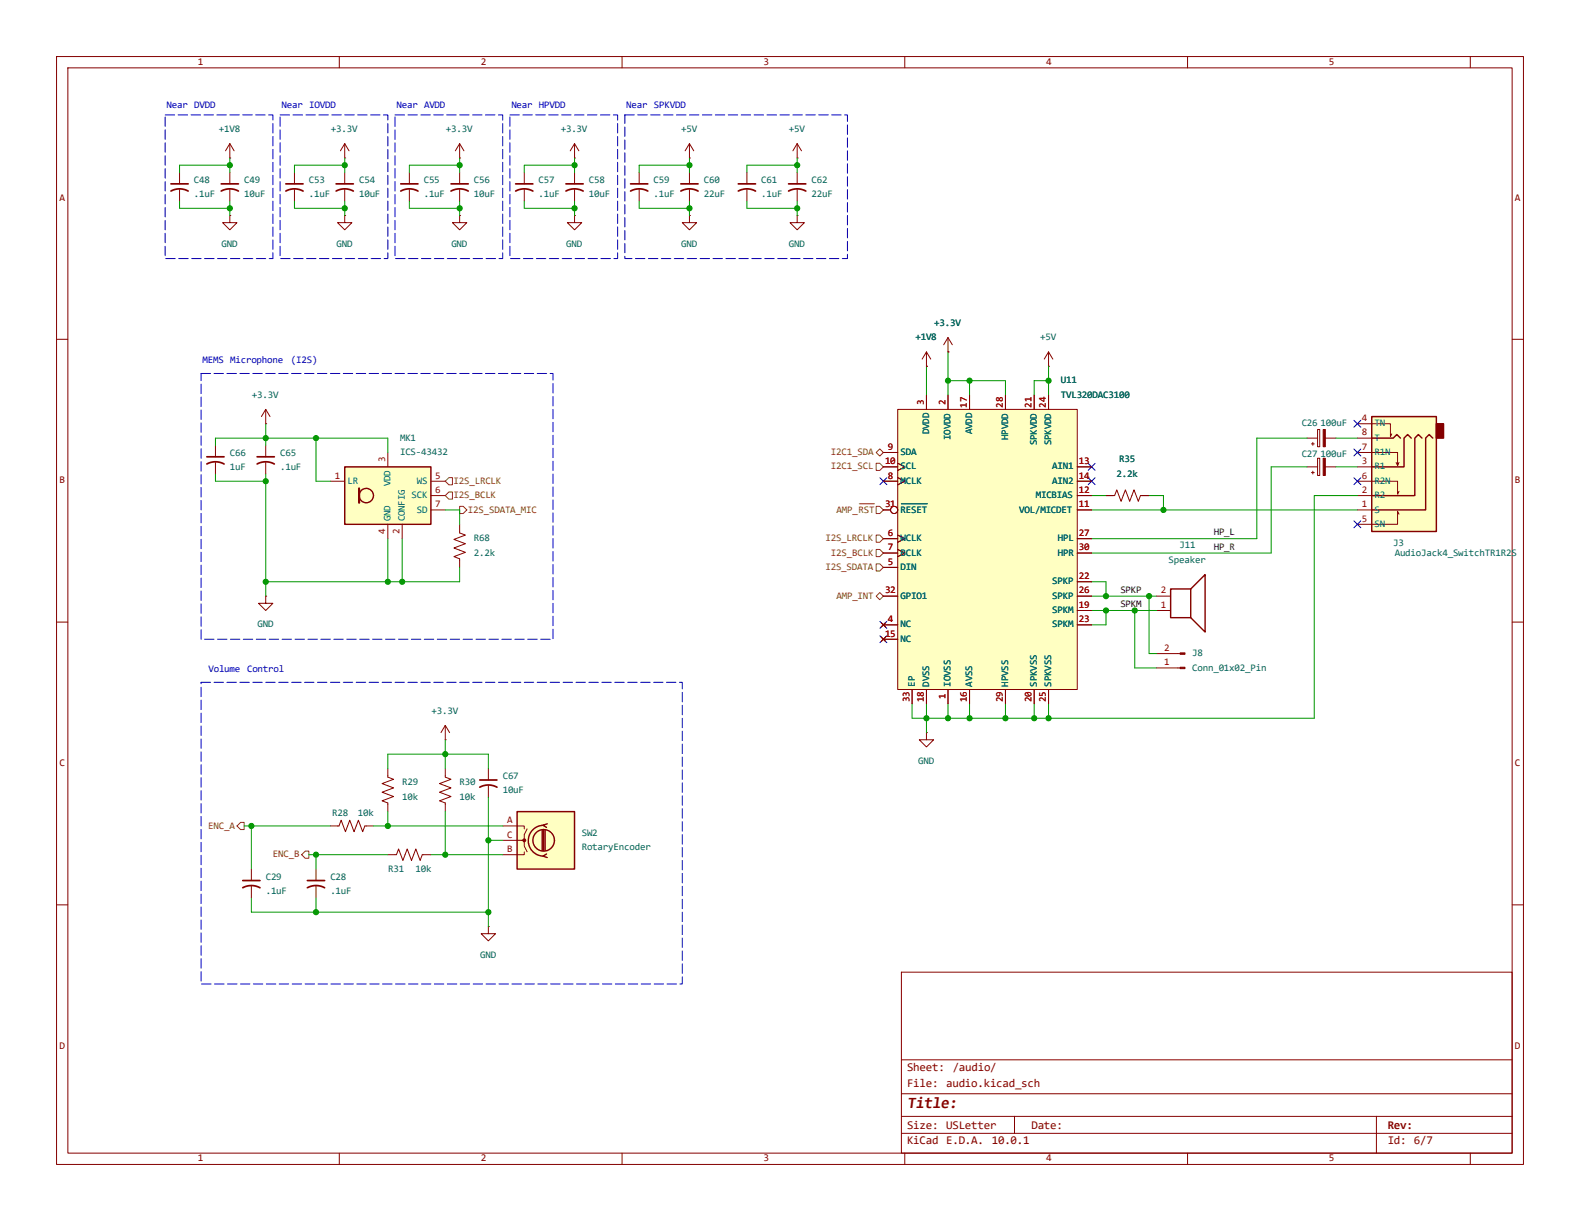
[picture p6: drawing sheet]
<svg xmlns="http://www.w3.org/2000/svg" width="279mm" height="216mm" viewBox="0 0 279 216" stroke-linecap="round" stroke-linejoin="round" font-family="sans-serif">
<g fill="none" stroke="#840000" stroke-width=".18">
<path d="M10 10h259.4v195.9h-259.4zM12 12h255.4v191.9h-255.4zM60 10v2M110 10v2M160 10v2M210 10v2M260 10v2M81.3 27.9h.1M81.3 25.4l-.8 1.3M81.3 25.4l.7 1.3M81.3 25.4v2.5M132.1 30.5v2"/>
<path d="M132.1 33.5v2.1M141 38.1v1.3h1.2l-1.2 1.2-1.3-1.2h1.3M141 38.1h.1M141 30.5v2M141 33.5v2.1M167.6 59.7l-.7 1.3M167.6 59.7l.8 1.3M167.6 59.7v2.5M10 60h2M47 78.7v2.1M167.6 62.2h.1M267.4 60h2"/>
<path d="M47 81.8v2M10 110h2M267.4 110h2M163.8 129.5v1.3h1.3l-1.3 1.3-1.2-1.3h1.2M163.8 129.5h.1M44.4 153.7v2M44.4 156.7v2.1M55.9 153.7v2M55.9 156.7v2.1M10 160h2M159.4 171.9h108v32h-108zM267.4 160h2"/>
<path d="M159.4 197.4h108M159.4 193.4h108M159.4 187.4h108M179.4 197.4v3M243.4 197.4v6.5M60 203.9v2M110 203.9v2M159.4 200.4h108M160 203.9v2M210 203.9v2M260 203.9v2"/>
</g>
<path d="M130.6 33.8a3.2 3.2 0 0 1 3 0M130.6 32.5h3M139.4 33.8a3.2 3.2 0 0 1 3.1 0M139.4 32.5h3.1M45.5 82a3.2 3.2 0 0 1 3 0M45.5 80.8h3M42.9 157a3.2 3.2 0 0 1 3.1 0M42.9 155.7h3.1M54.4 157a3.2 3.2 0 0 1 3 0M54.4 155.7h3" fill="none" stroke="#840000" stroke-width=".3"/>
<path d="M91.4 143.5h10.2v10.2h-10.2z" fill="#ffffc2"/>
<g fill="none" stroke="#840000" stroke-width=".25">
<path d="M91.4 143.5h10.2v10.2h-10.2zM95.9 146.8v3.6M96.1 145.9a2.73 2.73 0 0 0-2.7 2.8 2.73 2.73 0 0 0 2.7 2.7M96.1 146.8v3.6M96.4 146.8v3.6M96.6 151l-.6 .4 .8 .2M96.8 145.7l-.8 .2 .6 .4"/>
<circle cx="96.1" cy="148.6" r="1.9"/>
</g>
<path d="M86.4 135.9v2M86.4 138.9v2.1M88.9 146.1h3.8v.5M88.9 148.6h3.8v1l.5 1M92.7 150.6v.5h-3.8M93.2 146.6l-.5 1v1h-.5" fill="none" stroke="#840000" stroke-width=".18"/>
<circle cx="92.7" cy="148.6" r=".25" fill="#840000" stroke="#840000" stroke-width=".18"/>
<path d="M84.8 139.2a3.2 3.2 0 0 1 3.1 0M84.8 137.9h3.1" fill="none" stroke="#840000" stroke-width=".3"/>
<path d="M242.6 73.7h11.4v20.3h-11.4z" fill="#ffffc2"/>
<path d="M254 74.9h1.3v2.6h-1.3z" fill="#840000" stroke="#840000" stroke-width=".25"/>
<path d="M242.6 73.7h11.4v20.3h-11.4zM242.6 77.5h3.8l.6-.7 .6 .7M249.6 77.5l-.7-.7-.6 .7v5.1h-5.7M251.5 77.5l-.7-.7-.6 .7v10.1h-7.6M253.4 77.5l-.7-.7-.6 .7v12.7h-9.5M207 104.1h3.6v5.1h-3.6zM210.6 104.1l2.5-2.5v10.2l-2.5-2.6" fill="none" stroke="#840000" stroke-width=".25"/>
<g fill="none" stroke="#840000" stroke-width=".18">
<path d="M31.7 30.5v2M31.7 33.5v2.1M40.6 27.9h.1M40.6 38.1v1.3h1.3l-1.3 1.2-1.2-1.2h1.2M40.6 38.1h.1M40.6 25.4l-.7 1.3M40.6 25.4l.8 1.3M40.6 25.4v2.5M40.6 30.5v2M40.6 33.5v2.1M52.1 30.5v2M52.1 33.5v2.1"/>
<path d="M61 38.1v1.3h1.2l-1.2 1.2-1.3-1.2h1.3M61 38.1h.1M61 27.9h.1M61 25.4v2.5M61 30.5v2M61 33.5v2.1M61 25.4l-.8 1.3M61 25.4l.7 1.3M72.4 30.5v2M72.4 33.5v2.1M81.3 38.1v1.3h1.2l-1.2 1.2-1.3-1.2h1.3M81.3 38.1h.1"/>
<path d="M81.3 30.5v2M81.3 33.5v2.1M92.7 30.5v2M92.7 33.5v2.1M101.6 27.9h.1M101.6 38.1v1.3h1.3l-1.3 1.2-1.3-1.2h1.3M101.6 38.1h.1M101.6 25.4l-.8 1.3M101.6 25.4l.8 1.3M101.6 25.4v2.5M101.6 30.5v2M101.6 33.5v2.1"/>
<path d="M113 30.5v2M113 33.5v2.1M141 27.9h.1M141 25.4l-.8 1.3M141 25.4l.7 1.3M141 25.4v2.5M38.1 78.7v2.1M163.8 64.8h.1M163.8 62.2l-.7 1.3M163.8 62.2l.8 1.3M163.8 62.2v2.6M240 74.9h5.9v2.3l.2-.5"/>
<path d="M240 77.5h2.6M38.1 81.8v2M195.6 87.6h1.5l.4-1 .7 2 .8-2 .8 2 .7-2 .8 2 .4-1h1.5M231.1 82.6h1.9M231.9 83.6h.5M232.2 83.3v.5M233 81h.4v3.1h-.4zM234.4 82.6h1.8M240 85.1h7.1v2.3l.3-.5M240 80h7.1v2.3l.3-.5M240 90.2h2.6M240 87.6h2.6"/>
<path d="M240 82.6h2.6M246.9 81.8l.2 .5M247.4 90.9l-.3-.5v2.3h-7.1M204.5 108h2.5M204.5 105.4h2.5M204.5 118.1h4.2M204.5 115.6h4.2M68.6 135.9v1.5l1 .4-2 .8 2 .7-2 .8 2 .7-2 .8 1 .4v1.5M78.7 130.8h.1M78.7 135.9v1.5l1.1 .4-2.1 .8 2.1 .7-2.1 .8 2.1 .7-2.1 .8 1 .4v1.5M78.7 128.3l-.7 1.2M78.7 128.3l.8 1.2"/>
<path d="M78.7 128.3v2.5M58.4 146.1h1.5l.4-1.1 .8 2.1 .7-2.1 .8 2.1 .8-2.1 .7 2.1 .4-1h1.5M68.6 151.1h1.5l.4-1 .7 2 .8-2 .8 2 .7-2 .8 2 .4-1h1.5M86.4 163.8v1.3h1.2l-1.2 1.3-1.3-1.3h1.3M86.4 163.8h.1"/>
</g>
<g fill="none" stroke="#840000" stroke-width=".3">
<path d="M30.2 33.8a3.2 3.2 0 0 1 3.1 0M30.2 32.5h3.1M39.1 33.8a3.2 3.2 0 0 1 3.1 0M39.1 32.5h3.1M50.5 33.8a3.2 3.2 0 0 1 3.1 0M50.5 32.5h3.1M59.4 33.8a3.2 3.2 0 0 1 3.1 0M59.4 32.5h3.1M70.9 33.8a3.2 3.2 0 0 1 3 0M70.9 32.5h3M79.8 33.8a3.2 3.2 0 0 1 3 0M79.8 32.5h3"/>
<path d="M91.2 33.8a3.2 3.2 0 0 1 3 0M91.2 32.5h3M100.1 33.8a3.2 3.2 0 0 1 3 0M100.1 32.5h3M111.5 33.8a3.2 3.2 0 0 1 3.1 0M111.5 32.5h3.1M36.6 82a3.2 3.2 0 0 1 3 0M36.6 80.8h3"/>
</g>
<g fill="#840000" stroke="#840000" stroke-width=".18">
<path d="M208.7 118h.8v.2h-.8z"/>
<path d="M208.7 115.4h.8v.3h-.8z"/>
<path d="M234 81h.4v3.1h-.4z"/>
</g>
<path d="M158.7 72.4h31.8v49.5h-31.8z" fill="#ffffc2"/>
<g fill="none" stroke="#840000" stroke-width=".18">
<path d="M47 74.9h.1M47 72.4l-.8 1.3M47 72.4l.8 1.3M47 72.4v2.5M158.7 72.4h31.8v49.5h-31.8zM163.8 69.9v2.5M167.6 69.9v2.5M171.4 69.9v2.5M177.8 69.9v2.5M182.9 69.9v2.5M185.4 69.9v2.5M81.3 92.7v1.5l1 .4-2 .8 2 .7-2 .8 2 .8-2 .7 1 .4v1.5"/>
<path d="M156.2 95.3h2.5M156.2 97.8h2.5M156.2 85.1h2.5M156.2 80h2.5M156.2 82.6h2.5M156.2 90.2h1.3M158.7 94.6l1.3 .7-1.3 .6M158.7 97.2l1.3 .6-1.3 .6M158.7 84.5l1.3 .6-1.3 .6M158.7 81.9l1.3 .7-1.3 .6M190.5 95.3h2.5M190.5 97.8h2.5"/>
<path d="M190.5 85.1h2.5M190.5 82.6h2.5M190.5 90.2h2.5M190.5 87.6h2.5M155.8 110.1l.8 .8M155.8 112.6l.8 .8M156.2 110.5h2.5M156.2 100.3h2.5M156.2 113h2.5M156.2 105.4h2.5M156.6 110.1l-.8 .8M156.6 112.6l-.8 .8"/>
<path d="M190.5 110.5h2.5M190.5 108h2.5M190.5 102.9h2.5M190.5 105.4h2.5M161.3 121.9v2.6M163.8 121.9v2.6M167.6 121.9v2.6M171.4 121.9v2.6M177.8 121.9v2.6M182.9 121.9v2.6M185.4 121.9v2.6"/>
<circle cx="158.1" cy="90.2" r=".63"/>
</g>
<path d="M159.4 89.1h4.6" fill="none" stroke="#006464" stroke-width=".18"/>
<path d="M61 82.6h15.2v10.1h-15.2z" fill="#ffffc2"/>
<g fill="none" stroke="#840000" stroke-width=".25">
<path d="M61 82.6h15.2v10.1h-15.2z"/>
<circle cx="64.8" cy="87.6" r="1.27"/>
</g>
<path d="M63.5 86.4v2.5" fill="none" stroke="#840000" stroke-width=".38"/>
<g fill="none" stroke="#840000" stroke-width=".18">
<path d="M121.9 27.9h.1M121.9 38.1v1.3h1.3l-1.3 1.2-1.3-1.2h1.3M121.9 38.1h.1M121.9 25.4v2.5M121.9 30.5v2M121.9 33.5v2.1M121.9 25.4l-.7 1.3M121.9 25.4l.8 1.3M163.8 64.8h.1M163.8 69.9v2.5M167.6 62.2h.1M167.6 69.9v2.5"/>
<path d="M171.4 69.9v2.5M177.8 69.9v2.5M182.9 69.9v2.5M185.4 64.8h.1M185.4 62.2l-.7 1.3M185.4 62.2l.8 1.3M185.4 62.2v2.6M185.4 69.9v2.5M231.1 77.5h1.9M231.9 78.5h.5M232.2 78.2v.5M233 75.9h.4v3.1h-.4z"/>
<path d="M234.4 77.5h1.8M58.4 85.1h2.6M68.6 80v2.6M68.6 92.7v2.6M71.1 92.7v2.6M76.2 85.1h2.5M76.2 87.6h2.5M76.2 90.2h2.5M156.2 85.1h2.5M156.2 90.2h1.3M156.2 95.3h2.5M156.2 97.8h2.5"/>
<path d="M156.2 80h2.5M156.2 82.6h2.5M158.7 94.6l1.3 .7-1.3 .6M158.7 97.2l1.3 .6-1.3 .6M158.7 84.5l1.3 .6-1.3 .6M158.7 81.9l1.3 .7-1.3 .6M190.5 85.1h2.5M190.5 87.6h2.5M190.5 90.2h2.5M190.5 95.3h2.5M190.5 97.8h2.5M190.5 82.6h2.5"/>
<path d="M195.6 87.6h1.2M201.9 87.6h1.3M47 105.4v1.3h1.3l-1.3 1.3-1.3-1.3h1.3M47 105.4h.1M155.8 110.1l.8 .8M155.8 112.6l.8 .8M156.2 110.5h2.5M156.2 100.3h2.5M156.2 113h2.5M156.2 105.4h2.5M156.6 110.1l-.8 .8M156.6 112.6l-.8 .8"/>
<path d="M190.5 110.5h2.5M190.5 108h2.5M190.5 102.9h2.5M190.5 105.4h2.5M161.3 121.9v2.6M163.8 121.9v2.6M167.6 121.9v2.6M171.4 121.9v2.6M177.8 121.9v2.6M182.9 121.9v2.6M185.4 121.9v2.6"/>
<circle cx="158.1" cy="90.2" r=".63"/>
</g>
<path d="M234 75.9h.4v3.1h-.4z" fill="#840000" stroke="#840000" stroke-width=".18"/>
<path d="M120.4 33.8a3.2 3.2 0 0 1 3 0M120.4 32.5h3" fill="none" stroke="#840000" stroke-width=".3"/>
<g fill="none" stroke="#725600" stroke-width=".18">
<path d="M78.7 87.6l.7-.6h.6v1.3h-.6zM79.4 84.5h.6v1.2h-.6l-.7-.6zM81.3 89.5h.6l.6 .7-.6 .6h-.6zM151.9 89.1h2.7M154.9 80l.7-.6 .6 .6-.6 .6zM154.9 99.7h.7l.6 .6-.6 .7h-.7zM154.9 97.2h.7l.6 .6-.6 .6h-.7zM154.9 94.6h.7l.6 .7-.6 .6h-.7zM154.9 81.9h.7l.6 .7-.6 .6h-.7zM154.9 89.5h.7l.6 .7-.6 .6h-.7zM154.9 105.4l.7-.6 .6 .6-.6 .6zM41.9 146.1l.6-.7h.7v1.3h-.7z"/>
<path d="M54 150.5h.6v1.3h-.6l-.7-.7z"/>
</g>
<g fill="none" stroke="#009600" stroke-width=".18">
<path d="M31.7 35.6v1.2h8.9M40.6 29.2h-8.9v1.3M40.6 27.9v2.6M40.6 35.6v2.5M52.1 35.6v1.2h8.9M61 29.2h-8.9v1.3M61 27.9v2.6M61 35.6v2.5M72.4 35.6v1.2h8.9M81.3 27.9v2.6M81.3 35.6v2.5M81.3 29.2h-8.9v1.3"/>
<path d="M92.7 35.6v1.2h8.9M101.6 29.2h-8.9v1.3M101.6 27.9v2.6M101.6 35.6v2.5M113 35.6v1.2h8.9M121.9 29.2h-8.9v1.3M121.9 27.9v2.6M121.9 35.6v2.5M132.1 35.6v1.2h8.9M141 29.2h-8.9v1.3M141 27.9v2.6M141 35.6v2.5"/>
<path d="M38.1 78.7v-1.2h30.5v2.5M47 74.9v3.8M55.9 77.5v7.6h2.5M163.8 64.8v5.1M167.6 62.2v7.7M167.6 67.3h10.2v2.6M171.4 67.3v2.6M185.4 64.8v5.1M185.4 67.3h-2.5v2.6M231.1 77.5h-8.9v17.8h-29.2M236.2 77.5h3.8M38.1 83.8v1.3h8.9"/>
<path d="M47 83.8v21.6M68.6 95.3v7.6M71.1 95.3v7.6M78.7 90.2h2.6v2.5M193 90.2h47M193 87.6h2.6M203.2 87.6h2.5v2.6M231.1 82.6h-6.3v15.2h-31.8M236.2 82.6h3.8M240 87.6h-7.6v39.4h-71.1v-2.5M81.3 100.3v2.6h-34.3M193 102.9h2.6v2.5"/>
<path d="M193 108h11.5M193 105.4h11.5M195.6 108v2.5h-2.6M200.7 108v10.1h3.8M203.2 105.4v10.2h1.3M68.6 135.9v-2.5h17.8v2.5M78.7 130.8v5.1M163.8 124.5v5M167.6 124.5v2.5M171.4 124.5v2.5M177.8 124.5v2.5M182.9 124.5v2.5"/>
<path d="M185.4 124.5v2.5M43.2 146.1h15.2M44.4 158.8v2.5h42M44.4 146.1v7.6M54.6 151.1h14M55.9 151.1v2.6M55.9 158.8v2.5M66 146.1h22.9M68.6 143.5v2.6M76.2 151.1h12.7M78.7 143.5v7.6M86.4 141v22.8"/>
<path d="M86.4 148.6h2.5"/>
</g>
<g fill="none" stroke="#000084" stroke-width=".18">
<path d="M239.4 74.3l1.2 1.2M239.4 79.4l1.2 1.2M240.6 74.3l-1.2 1.2M240.6 79.4l-1.2 1.2M155.6 84.5l1.2 1.2M156.8 84.5l-1.2 1.2M192.4 84.5l1.2 1.2M192.4 81.9l1.2 1.3M193.6 84.5l-1.2 1.2M193.6 81.9l-1.2 1.3M239.4 84.5l1.2 1.2M239.4 92.1l1.2 1.2"/>
<path d="M240.6 84.5l-1.2 1.2M240.6 92.1l-1.2 1.2M155.6 109.9l1.2 1.2M155.6 112.4l1.2 1.2M156.8 109.9l-1.2 1.2M156.8 112.4l-1.2 1.2"/>
</g>
<path d="M29.2 20.3h19.1v25.4h-19.1zM49.5 20.3h19.1v25.4h-19.1zM69.8 20.3h19.1v25.4h-19.1zM90.2 20.3h19v25.4h-19zM110.5 20.3h39.4v25.4h-39.4zM35.6 66h62.2v47h-62.2zM35.6 120.7h85v53.3h-85z" fill="none" stroke="#0000c2" stroke-width=".18" stroke-dasharray="1.7 .6"/>
<path d="M159.4 89.1h4.6" fill="none" stroke="#006464" stroke-width=".18"/>
<g fill="#009600" stroke="#009600" stroke-width=".18">
<circle cx="61" cy="36.8" r=".46"/>
<circle cx="61" cy="29.2" r=".46"/>
<circle cx="81.3" cy="29.2" r=".46"/>
<circle cx="81.3" cy="36.8" r=".46"/>
<circle cx="101.6" cy="36.8" r=".46"/>
<circle cx="55.9" cy="77.5" r=".46"/>
<circle cx="40.6" cy="29.2" r=".46"/>
<circle cx="40.6" cy="36.8" r=".46"/>
<circle cx="47" cy="77.5" r=".46"/>
<circle cx="68.6" cy="146.1" r=".46"/>
<circle cx="78.7" cy="133.4" r=".46"/>
<circle cx="71.1" cy="102.9" r=".46"/>
<circle cx="47" cy="102.9" r=".46"/>
<circle cx="68.6" cy="102.9" r=".46"/>
<circle cx="47" cy="85.1" r=".46"/>
<circle cx="44.4" cy="146.1" r=".46"/>
<circle cx="55.9" cy="151.1" r=".46"/>
<circle cx="55.9" cy="161.3" r=".46"/>
<circle cx="86.4" cy="161.3" r=".46"/>
<circle cx="78.7" cy="151.1" r=".46"/>
<circle cx="86.4" cy="148.6" r=".46"/>
<circle cx="167.6" cy="127" r=".46"/>
<circle cx="195.6" cy="105.4" r=".46"/>
<circle cx="195.6" cy="108" r=".46"/>
<circle cx="185.4" cy="127" r=".46"/>
<circle cx="182.9" cy="127" r=".46"/>
<circle cx="171.4" cy="127" r=".46"/>
<circle cx="177.8" cy="127" r=".46"/>
<circle cx="203.2" cy="105.4" r=".46"/>
<circle cx="200.7" cy="108" r=".46"/>
<circle cx="163.8" cy="127" r=".46"/>
<circle cx="167.6" cy="67.3" r=".46"/>
<circle cx="185.4" cy="67.3" r=".46"/>
<circle cx="171.4" cy="67.3" r=".46"/>
<circle cx="141" cy="36.8" r=".46"/>
<circle cx="141" cy="29.2" r=".46"/>
<circle cx="121.9" cy="36.8" r=".46"/>
<circle cx="121.9" cy="29.2" r=".46"/>
<circle cx="101.6" cy="29.2" r=".46"/>
<circle cx="205.7" cy="90.2" r=".46"/>
</g>
<text font-size="2.8" fill="#840000" x="160.4" y="195.9">Title:</text>
<g font-size="2.1" fill="#840000">
<text x="160.4" y="189.4">Sheet: /audio/</text>
<text x="160.4" y="192.1">File: audio.kicad_sch</text>
<text x="160.4" y="202.3">KiCad E.D.A. 10.0.1</text>
<text x="160.4" y="199.5">Size: USLetter</text>
<text x="182.4" y="199.5">Date:</text>
<text x="245.4" y="199.5">Rev:</text>
<text x="245.4" y="202.3">Id: 6/7</text>
</g>
<g font-size="1.8" fill="#840000">
<text x="35" y="11.5">1</text>
<text x="85" y="11.5">2</text>
<text x="135" y="11.5">3</text>
<text x="185" y="11.5">4</text>
<text x="235" y="11.5">5</text>
<text x="10.5" y="35.5">A</text>
<text x="267.9" y="35.5">A</text>
<text x="10.5" y="85.5">B</text>
<text x="267.9" y="85.5">B</text>
<text x="10.5" y="135.5">C</text>
<text x="267.9" y="135.5">C</text>
<text x="10.5" y="185.5">D</text>
<text x="267.9" y="185.5">D</text>
<text x="35" y="205.4">1</text>
<text x="85" y="205.4">2</text>
<text x="135" y="205.4">3</text>
<text x="185" y="205.4">4</text>
<text x="235" y="205.4">5</text>
</g>
<g font-size="1.8" fill="#0000c2">
<text x="29.5" y="19.1">Near DVDD</text>
<text x="49.8" y="19.1">Near IOVDD</text>
<text x="70.1" y="19.1">Near AVDD</text>
<text x="90.4" y="19.1">Near HPVDD</text>
<text x="110.7" y="19.1">Near SPKVDD</text>
<text x="35.8" y="64.3">MEMS Microphone</text>
<text x="51.4" y="64.3">(I2S)</text>
<text x="36.9" y="118.9">Volume Control</text>
</g>
<g font-size="1.8" fill="#006464">
<text x="38.7" y="23.3">+1V8</text>
<text x="58.5" y="23.3">+3.3V</text>
<text x="78.8" y="23.3">+3.3V</text>
<text x="99.2" y="23.3">+3.3V</text>
<text x="120.5" y="23.3">+5V</text>
<text x="139.5" y="23.3">+5V</text>
<text x="34.3" y="32.3">C48</text>
<text x="34.3" y="34.9">.1uF</text>
<text x="43.2" y="32.3">C49</text>
<text x="43.2" y="34.9">10uF</text>
<text x="54.6" y="32.3">C53</text>
<text x="54.6" y="34.9">.1uF</text>
<text x="63.5" y="32.3">C54</text>
<text x="63.5" y="34.9">10uF</text>
<text x="74.9" y="32.3">C55</text>
<text x="74.9" y="34.9">.1uF</text>
<text x="83.8" y="32.3">C56</text>
<text x="83.8" y="34.9">10uF</text>
<text x="95.2" y="32.3">C57</text>
<text x="95.2" y="34.9">.1uF</text>
<text x="104.1" y="32.3">C58</text>
<text x="104.1" y="34.9">10uF</text>
<text x="115.6" y="32.3">C59</text>
<text x="115.6" y="34.9">.1uF</text>
<text x="124.5" y="32.3">C60</text>
<text x="124.5" y="34.9">22uF</text>
<text x="134.6" y="32.3">C61</text>
<text x="134.6" y="34.9">.1uF</text>
<text x="143.5" y="32.3">C62</text>
<text x="143.5" y="34.9">22uF</text>
<text x="39.2" y="43.6">GND</text>
<text x="59.5" y="43.6">GND</text>
<text x="79.8" y="43.6">GND</text>
<text x="100.1" y="43.6">GND</text>
<text x="120.5" y="43.6">GND</text>
<text x="139.5" y="43.6">GND</text>
<text x="165.2" y="57.6">+3.3V</text>
<text x="161.9" y="60.2">+1V8</text>
<text x="184" y="60.2">+5V</text>
<text x="44.5" y="70.3">+3.3V</text>
<text x="187.6" y="70.3">TVL320DAC3100</text>
<text x="187.6" y="67.8">U11</text>
<text x="70.7" y="77.9">MK1</text>
<text x="164.3" y="76.8" transform="rotate(-90 164.3 76.8)">DVDD</text>
<text x="168.1" y="77.8" transform="rotate(-90 168.1 77.8)">IOVDD</text>
<text x="171.9" y="76.8" transform="rotate(-90 171.9 76.8)">AVDD</text>
<text x="178.3" y="77.8" transform="rotate(-90 178.3 77.8)">HPVDD</text>
<text x="230.2" y="75.4">C26</text>
<text x="233.5" y="75.4">100uF</text>
<text x="243.1" y="75.4">TN</text>
<text x="243.1" y="77.9">T</text>
<text x="40.6" y="80.6">C66</text>
<text x="40.6" y="83.1">1uF</text>
<text x="49.5" y="80.6">C65</text>
<text x="49.5" y="83.1">.1uF</text>
<text x="70.7" y="80.5">ICS-43432</text>
<text x="159.3" y="80.5">SDA</text>
<text x="159.3" y="83">SCL</text>
<text x="183.3" y="78.8" transform="rotate(-90 183.3 78.8)">SPKVDD</text>
<text x="185.9" y="78.8" transform="rotate(-90 185.9 78.8)">SPKVDD</text>
<text x="186.1" y="83">AIN1</text>
<text x="197.9" y="81.7">R35</text>
<text x="230.2" y="80.7">C27</text>
<text x="233.5" y="80.7">100uF</text>
<text x="243.1" y="83">R1</text>
<text x="243.1" y="80.5">R1N</text>
<text x="61.5" y="85.6">LR</text>
<text x="69" y="86" transform="rotate(-90 69 86)">VDD</text>
<text x="72.8" y="88.1">SCK</text>
<text x="73.7" y="85.6">WS</text>
<text x="159.3" y="85.6">MCLK</text>
<text x="183.2" y="88.1">MICBIAS</text>
<text x="186.1" y="85.6">AIN2</text>
<text x="197.4" y="84.3">2.2k</text>
<text x="243.1" y="88.1">R2</text>
<text x="243.1" y="85.6">R2N</text>
<text x="69" y="92.2" transform="rotate(-90 69 92.2)">GND</text>
<text x="71.6" y="92.2" transform="rotate(-90 71.6 92.2)">CONFIG</text>
<text x="73.7" y="90.6">SD</text>
<text x="83.8" y="95.7">R68</text>
<text x="159.3" y="95.7">WCLK</text>
<text x="159.3" y="90.6">RESET</text>
<text x="180.2" y="90.6">VOL/MICDET</text>
<text x="187.1" y="95.7">HPL</text>
<text x="243.1" y="90.6">S</text>
<text x="243.1" y="93.2">SN</text>
<text x="83.8" y="98.3">2.2k</text>
<text x="159.3" y="100.8">DIN</text>
<text x="159.3" y="98.3">BCLK</text>
<text x="187.1" y="98.3">HPR</text>
<text x="206.6" y="99.5">Speaker</text>
<text x="208.6" y="97">J11</text>
<text x="246.4" y="96.5">J3</text>
<text x="246.6" y="98.3">AudioJack4_SwitchTR1R2S</text>
<text x="159.3" y="105.9">GPIO1</text>
<text x="186.1" y="103.3">SPKP</text>
<text x="186.1" y="105.9">SPKP</text>
<text x="45.5" y="111">GND</text>
<text x="159.3" y="111">NC</text>
<text x="159.3" y="113.5">NC</text>
<text x="186.1" y="108.4">SPKM</text>
<text x="186.1" y="111">SPKM</text>
<text x="210.8" y="116">J8</text>
<text x="210.8" y="118.6">Conn_01x02_Pin</text>
<text x="161.8" y="121.4" transform="rotate(-90 161.8 121.4)">EP</text>
<text x="164.3" y="121.4" transform="rotate(-90 164.3 121.4)">DVSS</text>
<text x="168.1" y="121.4" transform="rotate(-90 168.1 121.4)">IOVSS</text>
<text x="171.9" y="121.4" transform="rotate(-90 171.9 121.4)">AVSS</text>
<text x="178.3" y="121.4" transform="rotate(-90 178.3 121.4)">HPVSS</text>
<text x="183.3" y="121.4" transform="rotate(-90 183.3 121.4)">SPKVSS</text>
<text x="185.9" y="121.4" transform="rotate(-90 185.9 121.4)">SPKVSS</text>
<text x="76.3" y="126.2">+3.3V</text>
<text x="88.9" y="137.7">C67</text>
<text x="162.4" y="135.1">GND</text>
<text x="71.1" y="138.9">R29</text>
<text x="71.1" y="141.4">10k</text>
<text x="81.3" y="138.9">R30</text>
<text x="81.3" y="141.4">10k</text>
<text x="88.9" y="140.3">10uF</text>
<text x="58.7" y="144.2">R28</text>
<text x="63.3" y="144.2">10k</text>
<text x="102.9" y="147.8">SW2</text>
<text x="47" y="155.5">C29</text>
<text x="58.4" y="155.5">C28</text>
<text x="68.6" y="154.1">R31</text>
<text x="73.5" y="154.1">10k</text>
<text x="102.9" y="150.3">RotaryEncoder</text>
<text x="47" y="158.1">.1uF</text>
<text x="58.4" y="158.1">.1uF</text>
<text x="84.9" y="169.4">GND</text>
</g>
<g font-size="1.8" fill="#a90000">
<text x="163.4" y="71.6" transform="rotate(-90 163.4 71.6)">3</text>
<text x="167.2" y="71.6" transform="rotate(-90 167.2 71.6)">2</text>
<text x="171" y="72.1" transform="rotate(-90 171 72.1)">17</text>
<text x="177.3" y="72.1" transform="rotate(-90 177.3 72.1)">28</text>
<text x="182.4" y="72.1" transform="rotate(-90 182.4 72.1)">21</text>
<text x="185" y="72.1" transform="rotate(-90 185 72.1)">24</text>
<text x="240.8" y="74.5">4</text>
<text x="240.8" y="77">8</text>
<text x="68.1" y="81.8" transform="rotate(-90 68.1 81.8)">3</text>
<text x="156.5" y="82.1">10</text>
<text x="157" y="79.5">9</text>
<text x="190.8" y="82.1">13</text>
<text x="240.8" y="82.1">3</text>
<text x="240.8" y="79.5">7</text>
<text x="59.2" y="84.6">1</text>
<text x="77" y="84.6">5</text>
<text x="77" y="87.2">6</text>
<text x="77" y="89.7">7</text>
<text x="156.5" y="89.7">31</text>
<text x="157" y="84.6">8</text>
<text x="190.8" y="89.7">11</text>
<text x="190.8" y="87.2">12</text>
<text x="190.8" y="84.6">14</text>
<text x="240.8" y="89.7">1</text>
<text x="240.8" y="87.2">2</text>
<text x="240.8" y="84.6">6</text>
<text x="68.1" y="94.5" transform="rotate(-90 68.1 94.5)">4</text>
<text x="70.7" y="94.5" transform="rotate(-90 70.7 94.5)">2</text>
<text x="157" y="94.8">6</text>
<text x="190.8" y="94.8">27</text>
<text x="240.8" y="92.2">5</text>
<text x="157" y="99.9">5</text>
<text x="157" y="97.3">7</text>
<text x="190.8" y="97.3">30</text>
<text x="156.5" y="104.9">32</text>
<text x="190.8" y="107.5">19</text>
<text x="190.8" y="102.4">22</text>
<text x="190.8" y="104.9">26</text>
<text x="205.3" y="107.5">1</text>
<text x="205.3" y="104.9">2</text>
<text x="156.5" y="112.6">15</text>
<text x="157" y="110">4</text>
<text x="190.8" y="110">23</text>
<text x="205.9" y="117.6">1</text>
<text x="205.9" y="115.1">2</text>
<text x="160.8" y="124.2" transform="rotate(-90 160.8 124.2)">33</text>
<text x="163.4" y="124.2" transform="rotate(-90 163.4 124.2)">18</text>
<text x="167.2" y="123.7" transform="rotate(-90 167.2 123.7)">1</text>
<text x="171" y="124.2" transform="rotate(-90 171 124.2)">16</text>
<text x="177.3" y="124.2" transform="rotate(-90 177.3 124.2)">29</text>
<text x="182.4" y="124.2" transform="rotate(-90 182.4 124.2)">20</text>
<text x="185" y="124.2" transform="rotate(-90 185 124.2)">25</text>
<text x="89.7" y="145.6">A</text>
<text x="89.7" y="148.1">C</text>
<text x="89.7" y="150.7">B</text>
</g>
<g font-size="1.8" fill="#725600">
<text x="146.9" y="80.5">I2C1_SDA</text>
<text x="146.9" y="83">I2C1_SCL</text>
<text x="80.2" y="85.6">I2S_LRCLK</text>
<text x="80.2" y="88.1">I2S_BCLK</text>
<text x="82.7" y="90.6">I2S_SDATA_MIC</text>
<text x="146" y="95.7">I2S_LRCLK</text>
<text x="147.9" y="90.6">AMP_RST</text>
<text x="146" y="100.8">I2S_SDATA</text>
<text x="146.9" y="98.3">I2S_BCLK</text>
<text x="147.9" y="105.9">AMP_INT</text>
<text x="36.8" y="146.5">ENC_A</text>
<text x="48.3" y="151.6">ENC_B</text>
</g>
<g font-size="1.8" fill="#0f0f0f">
<text x="214.6" y="94.7">HP_L</text>
<text x="214.6" y="97.2">HP_R</text>
<text x="198.1" y="107.4">SPKM</text>
<text x="198.1" y="104.8">SPKP</text>
</g>
</svg>
